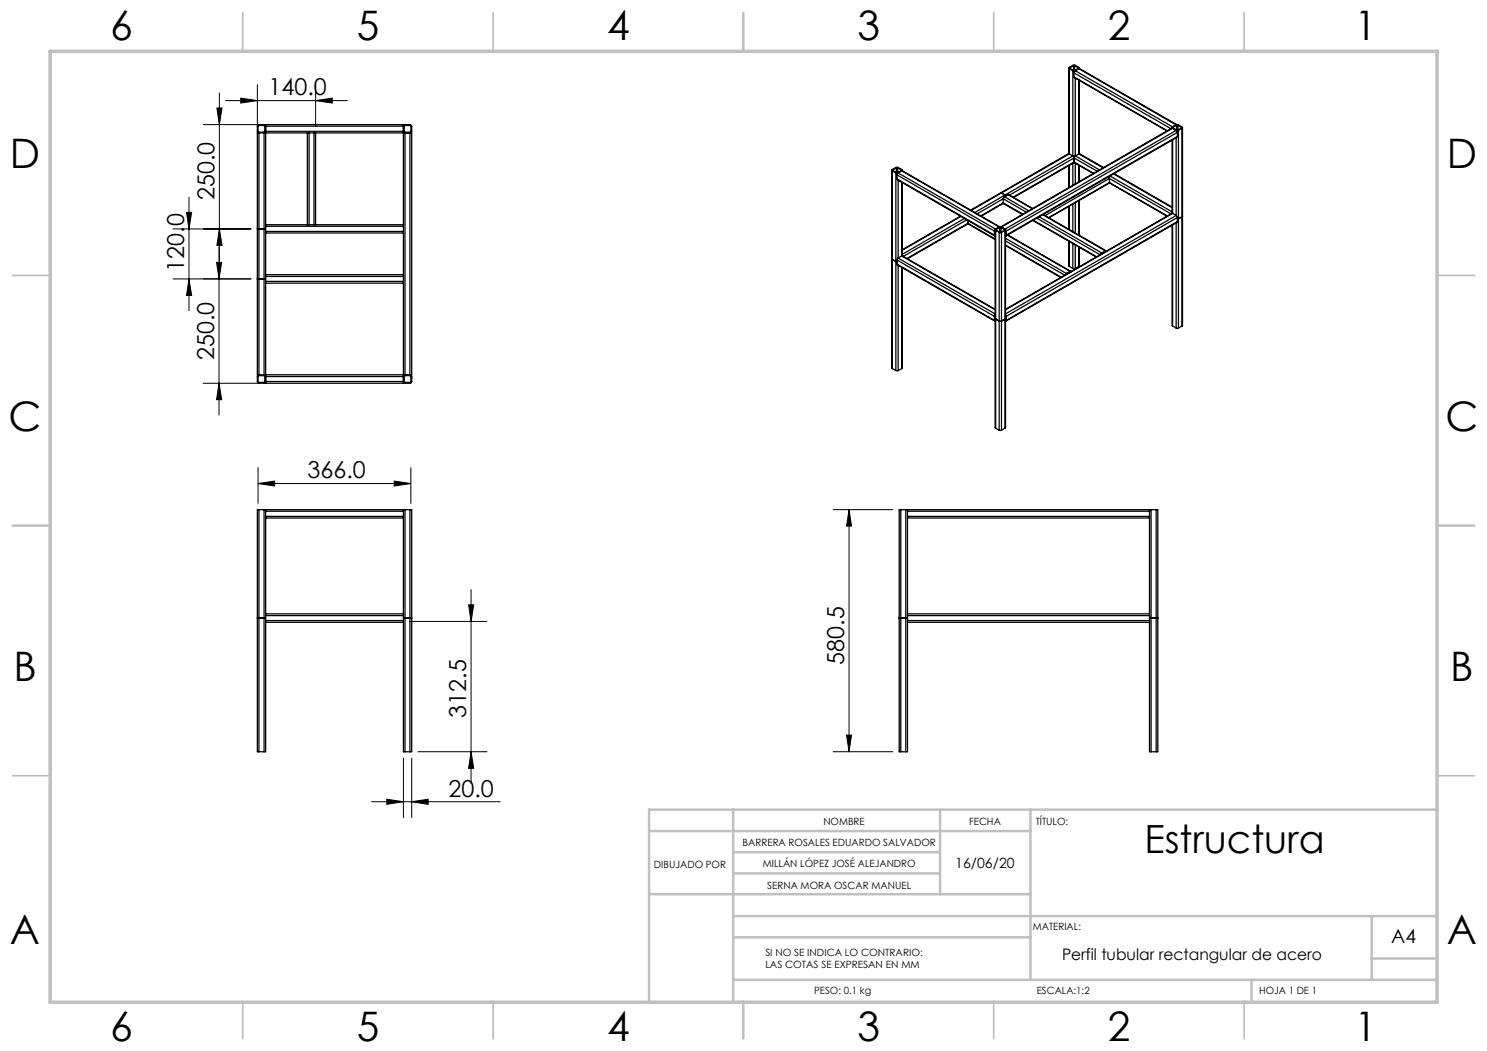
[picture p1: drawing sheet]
<svg xmlns="http://www.w3.org/2000/svg" width="297mm" height="210mm" viewBox="0 0 297 210" stroke-linecap="round" stroke-linejoin="round" font-family="sans-serif">
<g fill="none" stroke="#000" stroke-width=".2">
<path d="M43.8 18.5v33.6M48.1 19.6l3.3 .5-3.3 .5zM51.4 16.9v8.4M63 16.9v8.4M37.7 39.4v22.7M40.6 24.9h11.2M43.3 21.6h1l-.5 3.3zM45 20.1h24.4M63 20.1l3.4-.5v1zM34.6 45.7h15.5M34.6 55.7h15.5M37.3 42.4h1l-.6 3.3z"/>
<path d="M37.7 55.7l.6 3.3h-1zM43.3 52.4h1l-.6 3.3zM43.7 49.4v33.5M43.8 45.7l.5 3.3h-1zM40.6 76.6h11.2M43.7 76.6l.6 3.3h-1zM51.5 96.6l3.4-.5v1zM51.5 93.4v7.2M51.5 96.6h30.6M78.7 96.1l3.4 .5-3.4 .5zM82.1 93.4v7.2M94.1 117.8v38.8"/>
<path d="M166.4 101.8h11.9M169.6 101.8v48.4M169.6 101.8l.5 3.3h-1zM81.8 124.2h15.5M93.6 120.9h1l-.5 3.3zM77.3 159.7l3.3 .5-3.3 .5zM80.6 151.5v11.9M82.2 151.5v11.9M83.5 150.2h13.8M94.1 150.2l.5 3.3h-1zM166.4 150.2h11.9M169.1 146.9h1l-.5 3.3z"/>
<path d="M74.2 160.2h25.7M82.2 160.2l3.3-.5v1z"/>
</g>
<g fill="none" stroke="#c0c0c0" stroke-width=".35">
<path d="M48.5 2.5v7.5M98.5 2.5v7.5M148.5 2.5v7.5M198.5 2.5v7.5M248.5 2.5v7.5M2.5 55h7.5M287 55h7.5M2.5 105h7.5M287 105h7.5M2.5 155h7.5M287 155h7.5M48.5 200v7.5"/>
<path d="M98.5 200v7.5M148.5 200v7.5M198.5 200v7.5M248.5 200v7.5"/>
</g>
<g fill="none" stroke="#c0c0c0" stroke-width=".5">
<path d="M129.6 178.7h76.2M129.6 166h76.2M146.4 174.5h41.3M146.4 170.3h41.3M146.4 161.8v38.2M187.7 161.8v16.9M205.8 161.8v34M287 161.8h-157.4v38.2M146.4 195.8h140.6M146.4 187.3h59.4M146.4 183h140.6M250 195.8v4.2"/>
<path d="M274 183v12.8M274 191.5h13"/>
</g>
<path d="M10 10.3h277v190h-277z" fill="none" stroke="#c0c0c0" stroke-width=".7"/>
<g fill="#000">
<path d="M63 20.1l3.4-.5v1zM48.1 19.6l3.3 .5-3.3 .5z"/>
<path d="M43.3 52.4h1l-.6 3.3zM43.7 76.6l.6 3.3h-1z"/>
<path d="M43.8 45.7l.5 3.3h-1zM43.3 21.6h1l-.5 3.3zM37.3 42.4h1l-.6 3.3zM37.7 55.7l.6 3.3h-1z"/>
<path d="M51.5 96.6l3.4-.5v1zM78.7 96.1l3.4 .5-3.4 .5zM77.3 159.7l3.3 .5-3.3 .5zM82.2 160.2l3.3-.5v1z"/>
<path d="M94.1 150.2l.5 3.3h-1zM93.6 120.9h1l-.5 3.3z"/>
<path d="M169.1 146.9h1l-.5 3.3zM169.6 101.8l.5 3.3h-1z"/>
</g>
<g fill="none" stroke="#000" stroke-width=".25">
<path d="M213.5 13.6v17.1M213.6 13.7l-.1-.2 .8-.5h.4l.8 .5v.2M213.6 13.7l.7 .4M213.6 13.7v17.1M213.7 13.5v.2M213.7 13.7l.7 .4M214.3 14.1h.5M214.3 14.1v17M214.4 13.1h.2M214.4 14.1h.2M214.4 13.1l-.7 .4M214.4 13.1v1"/>
<path d="M214.5 15.4l18.6 10.8M214.5 14.6v.8M214.5 14.6l19.4 11.1M214.5 15.4l18.7 10.7M214.6 13.1l.7 .4M214.6 13.1v1M214.8 14.1l-.3 .5M214.8 14.1l19.4 11.3M214.8 15.6v15.5M215.3 13.5v.2M215.3 13.7l-.7 .4M215.5 13.7l19.5 11.2"/>
<path d="M215.5 13.7l-.7 .4M215.5 13.7l19.4 11.3M215.5 16v14.8M215.5 13.6v.1M215.5 16.1v14.6M51.6 25.1h1.2v1.3l-1.2-.1zM51.7 26.6h-.3v48.3h.3M51.7 26.6v48.3M51.7 26.6h1M52.7 26.6h.4M52.7 26.6v48.3M53.1 25.2l-.3-.3h-1.2l-.2 .1v1.3l.3 .3"/>
<path d="M53.1 26.2l-.4 .4M53.1 26.2v.4M53.1 25.2v-.3h27.5v.3M53.1 25.2v1M53.1 26.6v18.3M53.1 26.6h27.5M53.1 26.2h27.5M53.1 25.2h27.5M61.4 26.6v18.3M61.7 26.6v18.3M62.7 26.6v18.3M63 26.6v18.3"/>
<path d="M80.6 26.2v.4M80.6 25.2l.2-.3h1.2l.2 .1v1.3l-.3 .3M80.6 26.2v.3l.3 .1M80.6 26.6h.3M80.6 25.2v1M80.6 26.6v48.3M80.8 25.1h1.2v1.3h-1.2l-.1-1.2zM80.9 26.6v48.3M80.9 26.6h1M81.9 26.6h.3v48.3h-.3M81.9 26.6v48.3M178.1 34v39.5l.1 .2"/>
<path d="M178.2 34.1l-.1-.1 .1-.1 .9-.5 1.1 .5-.1 .2M178.2 34.1v39.6M178.2 34.1l.7 .5M178.3 33.9v.2M178.3 34.1l.7 .4M178.9 34.6h.5M178.9 34.6v39.4M179 33.5h.3M179 34.5h.3M179 33.5l-.7 .4M179 33.5v1M179.2 35.8v.1l19.5 11.3"/>
<path d="M179.2 35v.8M179.2 35l19.4 11.2M179.2 35.8l19.4 11.2M179.3 33.5l.7 .4M179.3 33.5v1M179.4 34.6l-.2 .4M179.4 34.6l19.5 11.2M179.4 36v15.6M180 33.9v.2M180 34.1l-.7 .4M180.1 34.1h.1l19.5 11.2M180.1 34.1l-.7 .5"/>
<path d="M180.1 34.1l19.5 11.3M180.1 36.4v14.7M180.2 34v.1M180.2 36.5v14.6M199.8 38.6h.2M199.8 38.6l-5.9 3.4M200 38.6l.9 .5M200 38.6l-6 3.4M200.4 39.7v.8M200.4 39.7l-5.2 3M200.4 39.7l4.6 2.7M200.6 39.3l-.2 .4"/>
<path d="M200.6 39.3l4.9 2.8M201.3 38.9l5 2.8M201.3 38.9l-.7 .4M201.3 38.9l4.9 2.8M213.5 33.1v4.4M213.6 30.8l-.2-.1-13.6 7.9M213.6 30.8l-13.6 7.8M213.6 30.8l.7 .3M213.6 33v4.4M214.3 31.1l.2 .5M214.3 31.1l-19.6 11.4M214.3 32.6v4.4"/>
<path d="M214.5 32.4v.1l-12 7M214.5 32.4l.1 .1 3.7 2.2M214.5 31.6v.8M214.5 31.6l-12.9 7.4M214.5 32.4l-12.1 7M214.5 31.6l4.6 2.6M214.5 32.4l3.9 2.2M214.8 31.1l-.3 .5M214.8 32.6v4.2M214.8 31.1l4.8 2.9M215.5 30.8l4.9 2.7M215.5 30.8l-.7 .3"/>
<path d="M215.5 33v3.3M215.5 30.8l4.8 2.7M215.5 33.1v3.2M221.4 35.3l.2 .4M221.6 36.5l-12.1 7M221.6 36.5l11.5 6.7M221.6 35.7v.8M221.6 35.7l-12.9 7.4M221.6 36.5l-12.2 7M221.6 35.7l12.3 7M221.6 36.5l11.6 6.6M221.7 35.2l12.4 7.1"/>
<path d="M222.4 34.7l11.7 6.8M222.5 34.7l11.6 6.7M234.1 25.5v.1M234.1 28v14.6M234.2 25.4l-.2 .2M234.2 25.4l-.1 .1 .1 .1M234.2 25.6h-.2l-34.1 19.7M234.2 25.6l.7 .5M234.2 25.6l-34.2 19.8M234.2 27.9v14.7M234.3 25.4v.2M234.3 25.6l.7 .4"/>
<path d="M234.9 26.1h.5M234.9 25l.4-.1 .8 .5 .1 .1-.1 .1M234.9 26.1l.3 .3M234.9 25l-.7 .4M234.9 26.1l-34.2 19.7M234.9 27.5v15.6M235 25h.3M235 26h.3M235 25l-.7 .4M235 25v1M235.2 27.3l-.1 .1-34.2 19.8M235.2 26.4v.9"/>
<path d="M235.2 26.4l-34.2 19.8M235.2 27.3l-34.2 19.7M235.3 25l.7 .4M235.3 25v1M235.4 26.1v39.4M236 25.4v.2M236 25.6l-.7 .4M236.1 25.6v39.5M236.1 25.6l-.7 .5M236.2 25.5v39.5l-.1 .1M51.4 45.7h1.7M51.4 55.7h1.7"/>
<path d="M53.1 56.2v.4M53.1 54.9v.3M53.1 46.2v.4M53.1 44.9v.3M53.1 45.2v1M53.1 46.6v8.3M53.1 55.2v1M53.1 56.6v18.3M53.1 44.9h8.3M53.1 56.2h27.5M53.1 56.6h27.5M53.1 55.2h27.5"/>
<path d="M53.1 54.9h27.5M53.1 45.2h27.5M53.1 46.2h27.5M53.1 46.6h27.5M61.4 44.9h.3M61.7 44.9h1M62.7 44.9h.3M63 44.9h17.6M178.1 51.7l1.1 .6M179.2 52.8v.1l19.5 11.3M179.2 52l19.4 11.2M179.2 52.8l19.4 11.2"/>
<path d="M179.2 52v.8M179.4 51.6l-.2 .4M179.4 53v21M179.4 51.6l19.4 11.1M180.1 51.1h.1l18.6 10.7M180.1 51.1l-.7 .5M180.1 53.4v20.3M180.1 51.1l18.7 10.8M180.2 53.5v20l-.1 .2M180.2 51l.1 .2M191.8 43.2l-11.6 6.7M191.9 43.2l-11.7 6.8"/>
<path d="M192.6 43.7l-12.4 7.1M193.1 43.9l-12.7 7.3M193.3 44.6l.1 .2 5.4 3.1M193.3 44.7l-12 7M193.3 44.1v.5M193.3 44.6l5.5 3.2M193.3 44.6l-12.1 7M198.6 47l.2 .2M198.6 46.2v.8M198.7 46.9l.1 .1M198.7 46.9h.1M198.8 45.9v39.5l.1 .1"/>
<path d="M198.8 46v.1M198.9 45.8l-.3 .4M198.9 45.8l-.1 .1 .1 .1M198.9 46v39.5M198.9 46l.7 .5M199 45.9v.1M199 46l.7 .4M199.6 46.5h.4M199.6 45.4h.4M199.6 46.5v39.5M199.6 45.4l-.7 .4M199.7 45.4h.2"/>
<path d="M199.7 46.4h.2M199.7 45.4l-.7 .5M199.7 45.4v1M199.9 45.4l.7 .5M199.9 45.4v1M200 46.5v39.5M200 45.4l.7 .4M200.4 40.5v.2l3.8 2.2M200.4 40.5l-4.5 2.6M200.4 40.5l3.9 2.3M200.4 40.6l-4.4 2.6M200.6 45.9v.1"/>
<path d="M200.6 46l-.7 .4M200.7 45.8l.1 .1-.1 .1M200.7 45.8l.3 .4M200.7 46v39.5M200.7 46l-.7 .5M200.8 45.9v39.5l-.1 .1M200.8 46v.1M200.8 46.9v.1M200.8 46.9h.1M200.8 49.1l11 6.3M200.8 47.6l12.2 7M200.8 48.1l11.9 6.9"/>
<path d="M200.8 49l11.1 6.4M201 47l-.2 .2M201 46.2v.8M201.2 47l12.5 7.2M201.3 46.9l12.6 7.3M206.3 44.1l12.6 7.3M206.4 44l12.6 7.3M207.1 43.6l12.6 7.3M207.5 43.3l12.6 7.2M208.2 42.9l12.6 7.2M208.4 42.9l12.5 7.2M208.4 42.9h.1"/>
<path d="M208.5 42.8l.1 .2M213 54.6l-.2 .3M213 54.7l-.1 .1M213 54.7v.1M213.5 48.2v4.9l.1 .1M213.5 41.3v4.5M213.6 53.2l.7 .4M213.6 41.2v4.7M213.6 48.3v4.9M213.7 54.2h.2M213.7 54.4h.1M213.7 54.2l-.7 .4"/>
<path d="M213.7 54.4l-.7 .3M213.7 54.3v.1M214.3 53.6h.5M214.3 40.8v5.5M214.3 48.7v4.9M214.8 40.5v6.1M214.8 49v4.6M215.5 53.2l-.7 .4M215.5 40.1v6.8M215.5 49.3v3.9M215.5 49.4v3.8M215.5 40.1v6.9"/>
<path d="M220.1 50.5l-.2 .3M220.1 50.7h-.1M220.1 50.7h.1M220.8 50.1l.2 .1M220.8 50.3h.1M220.8 50.1l-.7 .4M220.8 50.3l-.7 .4M234.1 42.5l-.1 .1M234.1 45v20l.1 .1M234.2 42.6h-.1l-33.3 19.2M234.2 42.6l.7 .5M234.2 44.9v20.2"/>
<path d="M234.2 42.6l-33.4 19.3M234.9 43.1l.3 .4M234.9 44.5v21M234.9 43.1l-34.1 19.6M235.2 44.3l-.1 .1-34.2 19.8M235.2 43.5l-34.2 19.7M235.2 43.5v.8M235.2 44.3l-34.2 19.7M236.2 43.2l-1 .6M51.6 75.1h1.2l.1 1.2-.1 .1-1.2-.1zM51.7 74.9l-.3 .2v1.3l.1 .1 1.2 .1 .4-.4M51.7 74.9h1"/>
<path d="M52.7 74.9h.4M52.7 74.9l.4 .3M53.1 74.9v.3M53.1 76.2v.4h27.5v-.4M53.1 75.2v1M53.1 74.9h27.5M53.1 75.2h27.5M53.1 76.2h27.5M80.6 74.9v.3M80.6 74.9h.3M80.6 75.2v1M80.8 75.1h1.2l.1 1.2-.1 .1-1.2-.1z"/>
<path d="M80.9 74.9l-.3 .1v.2M80.9 74.9h1M81.9 74.9l.3 .3-.1 1.3-1.2 .1-.3-.1v-.3M178.2 73.7l.7 .3M178.9 74h.5M180.1 73.7l-.7 .3M198.6 64l.2 .2M198.6 63.2v.8M198.7 64h.1M198.7 63.1h.1M198.8 62.9l-.2 .3M198.8 63l-.1 .1"/>
<path d="M198.8 63.6l.9 .6h.3l.8-.6M200.8 62.9l.2 .3M200.8 63v.1M200.8 64h.1M200.8 63.1h.1M201 64l-.2 .2M201 63.2v.8M234.2 65.1l.7 .4M234.9 65.5h.5M236.1 65.1l-.7 .4M198.9 85.5l.7 .5M199.6 86h.4"/>
<path d="M200.7 85.5l-.7 .5M51.7 101.8h-.3v48.4h.3M51.7 101.8v48.4M51.7 101.8h1M52.7 101.8h.4M52.7 101.8v48.4M53.1 103.2v.3M53.1 101.8v.4M53.1 102.2v1M53.1 103.5v19.2M53.1 101.8h27.5M53.1 103.2h27.5"/>
<path d="M53.1 102.2h27.5M53.1 103.5h27.5M80.6 103.2v.3M80.6 101.8v.4M80.6 101.8h.3M80.6 102.2v1M80.6 103.5v19.2M80.9 101.8h1M80.9 101.8v48.4M81.9 101.8h.3v48.4h-.3M81.9 101.8v48.4M179.9 101.8h-.3v48.4h.3"/>
<path d="M179.9 101.8h1M179.9 101.8v48.4M180.9 101.8h.4M180.9 101.8v48.4M181.3 103.2v.3M181.3 101.8v.4M181.3 101.8h48.3M181.3 103.2h48.3M181.3 102.2h48.3M181.3 103.5h48.3M181.3 102.2v1M181.3 103.5v19.2"/>
<path d="M229.6 101.8h.3M229.6 103.2v.3M229.6 101.8v.4M229.6 102.2v1M229.6 103.5v19.2M229.9 101.8h1M229.9 101.8v48.4M230.9 101.8h.3v48.4h-.3M230.9 101.8v48.4M51.4 123.5h.3zM51.7 123.5h1M52.7 123.5h.4z"/>
<path d="M53.1 124.3v25.9h-.4M53.1 124v.3M53.1 122.7v.3M53.1 123v1M53.1 124h27.5M53.1 123h27.5M53.1 124.3h27.5M53.1 122.7h27.5M80.6 124v.3M80.6 122.7v.3M80.6 124.3v25.9h.3M80.6 123.5h.3z"/>
<path d="M80.6 123v1M80.9 123.5h1M81.9 123.5h.3zM179.6 123.5h.3zM179.9 123.5h1M180.9 123.5h.4zM181.3 124.3v25.9h-.4M181.3 122.7v.3M181.3 124v.3M181.3 124h48.3M181.3 123h48.3M181.3 124.3h48.3"/>
<path d="M181.3 122.7h48.3M181.3 123v1M229.6 124.3v25.9h.3M229.6 123.5h.3zM229.6 122.7v.3M229.6 124v.3M229.6 123v1M229.9 123.5h1M230.9 123.5h.3zM51.7 150.2h1M80.9 150.2h1M179.9 150.2h1"/>
<path d="M229.9 150.2h1"/>
</g>
<g font-size="8.1">
<text x="22" y="8">6</text>
<text x="71.2" y="8">5</text>
<text x="121.2" y="8">4</text>
<text x="171.3" y="8">3</text>
<text x="221.3" y="8">2</text>
<text x="270.5" y="8">1</text>
<text x="2" y="33.6">D</text>
<text x="289" y="33.6">D</text>
<text x="1.7" y="86.1">C</text>
<text x="288.7" y="86.1">C</text>
<text x="2.7" y="136.1">B</text>
<text x="289.7" y="136.1">B</text>
<text x="2" y="188.6">A</text>
<text x="289" y="188.6">A</text>
<text x="22" y="208">6</text>
<text x="71.2" y="208">5</text>
<text x="121.2" y="208">4</text>
<text x="171.3" y="208">3</text>
<text x="221.3" y="208">2</text>
<text x="270.5" y="208">1</text>
</g>
<text font-size="7.8" x="228.6" y="170.5">Estructura</text>
<g font-size="4.7">
<text x="53.6" y="19.1">140.0</text>
<text x="42.8" y="40" transform="rotate(-90 42.8 40)">250.0</text>
<text x="36.8" y="54.3" transform="rotate(-90 36.8 54.3)">120.0</text>
<text x="42.8" y="72" transform="rotate(-90 42.8 72)">250.0</text>
<text x="61.4" y="95.6">366.0</text>
<text x="168.6" y="132.8" transform="rotate(-90 168.6 132.8)">580.5</text>
<text x="93.1" y="143.4" transform="rotate(-90 93.1 143.4)">312.5</text>
<text x="89.6" y="159.2">20.0</text>
</g>
<text font-size="3.9" x="277.9" y="188.5">A4</text>
<text font-size="3.2" x="212.1" y="191.8">Perfil tubular rectangular de acero</text>
<text font-size="2.8" x="190.8" y="173.4">16/06/20</text>
<g font-size="2">
<text x="164.4" y="164.9">NOMBRE</text>
<text x="193.5" y="164.9">FECHA</text>
<text x="206.9" y="164.9">TÍTULO:</text>
<text x="130.6" y="173.3">DIBUJADO POR</text>
<text x="148.3" y="169.1">BARRERA ROSALES EDUARDO SALVADOR</text>
<text x="152.4" y="173.3">MILLÁN LÓPEZ JOSÉ ALEJANDRO</text>
<text x="153.3" y="177.6">SERNA MORA OSCAR MANUEL</text>
<text x="206.3" y="185.9">MATERIAL:</text>
<text x="152.9" y="190.9">SI NO SE INDICA LO CONTRARIO:</text>
<text x="152.9" y="193.4">LAS COTAS SE EXPRESAN EN MM</text>
<text x="162.6" y="198.5">PESO: 0.1 kg</text>
<text x="207.1" y="198.6">ESCALA:1:2</text>
<text x="251.5" y="198.6">HOJA 1 DE 1</text>
</g>
</svg>
